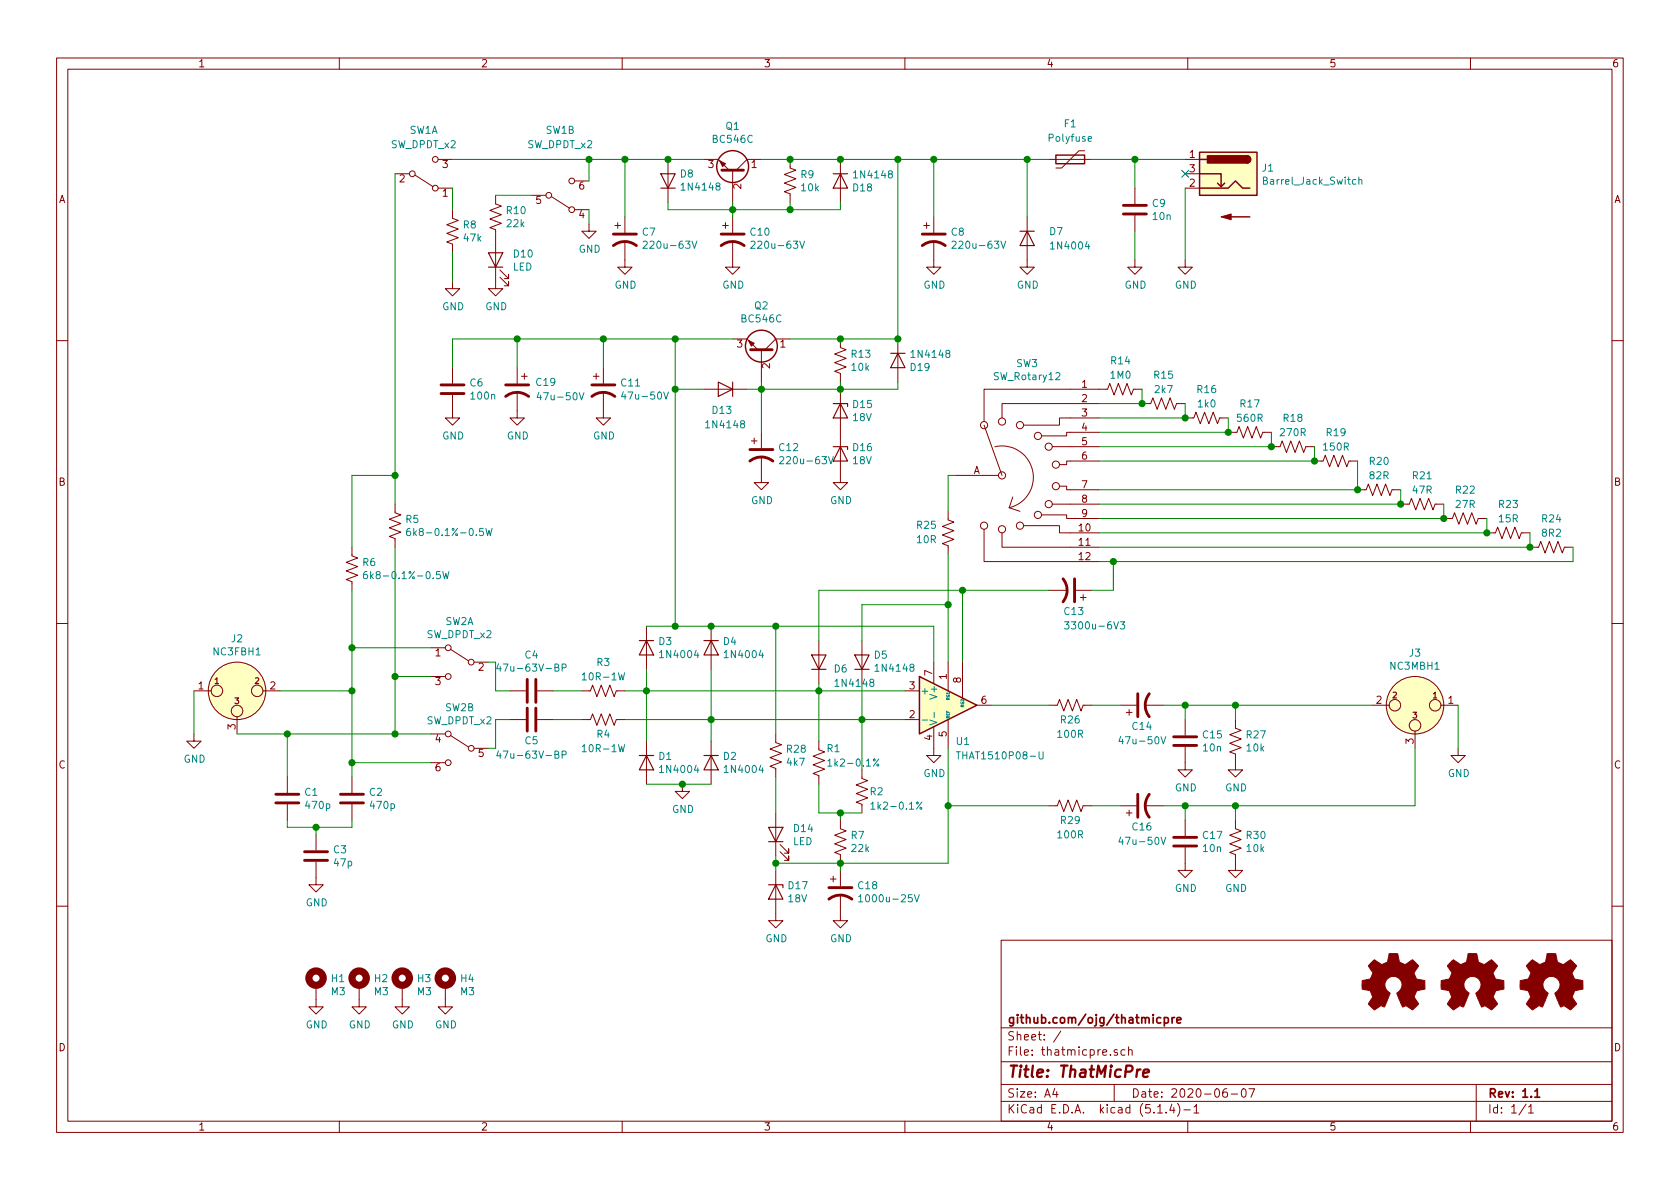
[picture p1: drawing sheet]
<svg xmlns="http://www.w3.org/2000/svg" width="297mm" height="210mm" viewBox="0 0 297 210" stroke-linecap="round" stroke-linejoin="round" font-family="sans-serif">
<g fill="none" stroke="#840000" stroke-width=".18">
<path d="M10 10.3h277v189.9h-277zM12 12.2h273v186.1h-273zM60 10.3v1.9M110 10.3v1.9M160 10.3v1.9M210 10.3v1.9M260 10.3v1.9M69.8 30.7h2.6M73.4 31l3.2 2M77.5 28.2h2.5M77.5 33.3h2.5M80 37.1v1.5l1 .4-2 .7 2 .8-2 .8 2 .7-2 .8 1 .4v1.5"/>
<path d="M87.6 34.5v1.6l1 .3-2 .8 2 .8-2 .7 2 .8-2 .8 1 .3v10.4h1.3l-1.3 1.3-1.2-1.3h1.2M94 34.5h2.5M97.5 34.8l3.2 2M101.6 37.1h2.5M101.6 32h2.5M104.1 39.6v1.3h1.3l-1.3 1.3-1.2-1.3h1.2M108.7 39.9h1M109.2 39.4v1M110.5 38.3v2.8M118.1 28.2v7.6M124.5 28.2h2.5l1.9 1.9M127.8 39.9h1"/>
<path d="M128.3 39.4v1M129.5 30.1v5.7M129.5 38.3v2.8M134.6 28.2h-2.5l-1.9 1.9M139.7 28.2v1.5l1 .4-2 .8 2 .7-2 .8 2 .7-2 .8 1 .4v1.5M148.6 28.2v7.6M163.3 39.9h1M163.8 39.4v1M165.1 38.3v2.8M181.6 38.3v8.9h1.3l-1.3 1.3-1.3-1.3h1.3M185.4 28.2h7.6M191.8 26.7h-1l-3.1 3h-1"/>
<path d="M200.7 33.3v2.8M200.7 38.1v2.8M209.5 28.2h2.6M209.5 33.3h2.6M209.5 30.7h2.6M80 49.8v1.2h1.3l-1.3 1.3-1.3-1.3h1.3M88.4 49l1.5 1.5v-.7v.7h-.7M88.4 47.7l1.5 1.6v-.8v.8h-.7M110.5 42.7v4.5h1.3l-1.3 1.3-1.3-1.3h1.3M129.5 42.7v4.5h1.3l-1.3 1.3-1.2-1.3h1.2M129.5 59.9h2.6l1.9 1.9M139.7 59.9h-2.5l-1.9 1.9"/>
<path d="M148.6 59.9v1.6l1 .3-2 .8 2 .8-2 .7 2 .8-2 .8 1 .3v1.6M158.7 59.9v7.7M165.1 42.7v4.5h1.3l-1.3 1.3-1.3-1.3h1.3M200.7 46v1.2h1.2l-1.2 1.3-1.3-1.3h1.3M209.5 46v1.2h1.3l-1.3 1.3-1.2-1.3h1.2M10 60.2h2M80 69.8v4.1h1.3l-1.3 1.3-1.3-1.3h1.3M80 65v2.8M91.4 69.3v4.6h1.3l-1.3 1.3-1.2-1.3h1.2M91.4 65v2.8M92.2 66.5h1M92.7 66v1.1"/>
<path d="M104.9 66.5h1M105.4 66v1.1M106.7 69.3v4.6h1.2l-1.2 1.3-1.3-1.3h1.3M106.7 65v2.8M124.5 68.8h7.6M132.8 78h1.1M133.3 77.5v1M134.6 61.8v5.8M134.6 76.4v2.8M148.6 68.8v16.5h1.3l-1.3 1.3-1.3-1.3h1.3M174 75.2l3.2 8.9M175.9 79a5.5 5.5 0 0 1 6.6 4.1 5.5 5.5 0 0 1-4.1 6.7"/>
<path d="M186.1 79h8.2M194.3 71.4h-17.1v2.5M194.3 73.9h-7v1.3h-6.3M194.3 76.4h-5.7v.7h-4.5M201.9 71.4h1.6l.3-1 .8 2 .8-2 .7 2 .8-2 .7 2 .4-1h1.5M201.9 68.8h-1.5l-.4 1-.7-2-.8 2-.8-2-.7 2-.8-2-.4 1h-21.8v5.7M209.5 73.9h1.6l.4-1 .7 2 .8-2 .7 2 .8-2 .8 2 .3-1h1.6M217.2 76.4h1.5l.4-1 .7 2.1 .8-2.1 .8 2.1 .7-2.1 .8 2.1 .4-1.1h1.5M224.8 79h1.5l.4-1 .8 2 .7-2 .8 2 .7-2 .8 2 .4-1h1.5M285 60.2h2M62.2 96.8v1.5l1 .4-2 .7 2 .8-2 .8 2 .7-2 .8 1 .4v1.5M69.8 89.1v1.6l1.1 .4-2.1 .7 2.1 .8-2.1 .7 2.1 .8-2.1 .8 1 .3v1.6"/>
<path d="M134.6 80.8v4.5h1.3l-1.3 1.3-1.3-1.3h1.3M167.6 90.4v1.5l1.1 .4-2.1 .8 2.1 .7-2.1 .8 2.1 .8-2.1 .7 1 .4v1.5M168.9 84.1h7.6M174 93.6v5.7h20.3M177.2 94.2v2.6h17.1M178.4 89.8l1.9 .6M179.1 87.9l-.7 1.9M181 93h6.3v1.2h7M184.1 91.1h4.5v.6h5.7M186.1 89.1h8.2M187.3 86h1.3v.6h5.7M194.3 81.5h-5.7v.7h-1.3"/>
<path d="M232.4 81.5h1.5l.4-1 .8 2 .7-2 .8 2 .8-2 .7 2 .4-1h1.5M240 86.6h1.6l.3-1 .8 2 .8-2 .7 2 .8-2 .7 2 .4-1h1.5M247.6 89.1h1.6l.4-1 .7 2.1 .8-2.1 .7 2.1 .8-2.1 .8 2.1 .3-1.1h1.6M255.3 91.7h1.5l.4-1 .7 2 .8-2 .8 2 .7-2 .8 2 .4-1h1.5M262.9 94.2h1.5l.4-1 .8 2 .7-2 .8 2 .7-2 .8 2 .4-1h1.5M270.5 96.8h1.5l.4-1 .8 2 .7-2 .8 2 .8-2 .7 2 .4-1h1.5M10 110.3h2M76.2 114.5h2.5M76.2 119.6h2.5M79.6 114.8l3.2 2M83.8 117.1h2.6M114.3 110.7v7.7"/>
<path d="M125.7 110.7v7.7M144.8 113.3v7.6M152.4 113.3v7.6M165.1 117.1v3.8M167.6 117.1v5.1M170.2 117.1v6.3M185.4 104.4h3.3M190.2 104.4h2.8M191 105.7h1M191.5 105.2v1M285 110.3h2M34.3 129.8v1.3h1.3l-1.3 1.2-1.3-1.2h1.3"/>
<path d="M34.3 122.2h3M41.9 126.7v3.1M46.5 122.2h3M50.8 137.4v2.8M62.2 137.4v2.8M76.2 129.8h2.5M76.2 134.9h2.5M79.6 130l3.2 2.1M83.8 132.3h2.6M90.2 122.2h2.8M90.2 127.2h2.8M95 122.2h2.8"/>
<path d="M95 127.2h2.8M102.9 122.2h1.5l.4-1 .7 2 .8-2 .8 2 .7-2 .8 2 .4-1h1.5M102.9 127.2h1.5l.4-1 .7 2.1 .8-2.1 .8 2.1 .7-2.1 .8 2.1 .4-1.1h1.5M114.3 131.1v7.6M120.6 138.7v1.2h1.3l-1.3 1.3-1.2-1.3h1.2M125.7 131.1v7.6M137.2 129.8v1.5l1 .4-2.1 .8 2.1 .7-2.1 .8 2.1 .7-2.1 .8 1.1 .4v1.5M144.8 131.1v1.5l1 .4-2 .7 2 .8-2 .7 2 .8-2 .8 1 .4v1.5M152.4 136.1v1.6l1 .3-2 .8 2 .8-2 .7 2 .8-2 .8 1 .3v1.6M160 122.2h2.6M160 127.2h2.6M165.1 128.5v5.1h1.3l-1.3 1.3-1.3-1.3h1.3"/>
<path d="M167.6 127.2v5.1M172.7 124.7h2.6M185.4 124.7h1.5l.4-1 .8 2 .7-2 .8 2 .8-2 .7 2 .4-1h1.5M198.1 124.7h2.8M199.1 126h1.1M199.6 125.5v1M202.4 124.7h3.3M209.5 132.1v4h1.3l-1.3 1.3-1.2-1.3h1.2M209.5 127.2v2.8M218.4 127.2v1.6l1.1 .4-2.1 .7 2.1 .8-2.1 .7 2.1 .8-2.1 .8 1 .3v2.8h1.3l-1.3 1.3-1.2-1.3h1.2M242.6 124.7h3M250.2 129.3v3"/>
<path d="M254.8 124.7h3M257.8 132.3v1.3h1.3l-1.3 1.3-1.3-1.3h1.3M50.8 142.2v2.8M55.9 152.4v4.1h1.2l-1.2 1.2-1.3-1.2h1.3M55.9 147.6v2.8M62.2 142.2v2.8M137.2 153.9v8.9h1.2l-1.2 1.3-1.3-1.3h1.3M137.2 143.8v7.6M137.9 150.6l1.5 1.5v-.7v.7h-.7M137.9 149.3l1.5 1.6v-.8v.8h-.7M146.8 155.4h1M147.3 154.9v1.1"/>
<path d="M148.6 158.2v4.6h1.3l-1.3 1.3-1.3-1.3h1.3M148.6 145v1.6l1 .3-2 .8 2 .8-2 .7 2 .8-2 .7 1 .4v1.5M148.6 153.9v2.8M185.4 142.5h1.5l.4-1 .8 2 .7-2 .8 2 .8-2 .7 2 .4-1h1.5M198.1 142.5h2.8M199.1 143.8h1.1M199.6 143.3v1M202.4 142.5h3.3M209.5 149.9v4h1.3l-1.3 1.3-1.2-1.3h1.2M209.5 145v2.8M218.4 145v1.6l1.1 .3-2.1 .8 2.1 .8-2.1 .7 2.1 .8-2.1 .7 1 .4v2.8h1.3l-1.3 1.3-1.2-1.3h1.2M10 160.2h2"/>
<path d="M55.9 174.2v3.8h1.2l-1.2 1.3-1.3-1.3h1.3M63.5 174.2v3.8h1.3l-1.3 1.3-1.3-1.3h1.3M71.1 174.2v3.8h1.3l-1.3 1.3-1.3-1.3h1.3M78.7 174.2v3.8h1.3l-1.3 1.3-1.2-1.3h1.2M177 166.3h108v32h-108zM285 160.2h2M60 198.3v1.9M110 198.3v1.9M160 198.3v1.9M177 194.8h108M177 191.8h108M177 187.8h108"/>
<path d="M177 181.8h108M186.5 192.5l-.4 1h1M186.8 193v1M187.6 182.3l-1.3 2M197 191.8v3M197.6 185.7l-.4-.1-.2 .2 .1 .2 .5 .2v.3h-.6M198.9 185.7l-.4-.1-.3 .3 .1 .6h.6M199.5 185.7l.3-.1 .3 .1 .1 .9M199.5 185.1v1.5M204.7 196.8h.8M206.2 196.7v.1M207.2 195.2l-.4 1.1h.9"/>
<path d="M207.5 195.8v1M208.2 195.1a1.71 1.71 0 0 1 0 2.3M209.3 196.3h1.2M210 198.3v1.9M211.1 195.8l.4-.5v1.5M211.1 196.8h.9M216.9 192.5a.62 .62 0 0 0-.7 .7l.1 .7 .2 .1 .5-.1v-.5l-.1-.2-.4-.1-.3 .3M217.7 193.5h1.1M219.6 192.7l.4-.2a.94 .94 0 0 1 0 1.5 .82 .82 0 0 1-.4-1.3zM220.8 192.5h1l-.6 1.5M260 198.3v1.9M261 191.8v6.5"/>
<path d="M269.8 195.2l-1.2 2M270.3 195.8l.4-.5v1.5M270.3 196.8h.8"/>
<circle cx="72.9" cy="30.7" r=".51"/>
<circle cx="77" cy="33.3" r=".51"/>
<circle cx="77" cy="28.2" r=".51"/>
<circle cx="97" cy="34.5" r=".51"/>
<circle cx="101.1" cy="32" r=".51"/>
<circle cx="101.1" cy="37.1" r=".51"/>
<circle cx="174" cy="75.2" r=".63"/>
<circle cx="177.2" cy="74.5" r=".63"/>
<circle cx="180.3" cy="75.2" r=".63"/>
<circle cx="183.5" cy="77.1" r=".63"/>
<circle cx="185.4" cy="79" r=".63"/>
<circle cx="174" cy="93" r=".63"/>
<circle cx="177.2" cy="84.1" r=".63"/>
<circle cx="177.2" cy="93.6" r=".63"/>
<circle cx="180.3" cy="93" r=".63"/>
<circle cx="183.5" cy="91.1" r=".63"/>
<circle cx="185.4" cy="89.1" r=".63"/>
<circle cx="186.7" cy="82.2" r=".63"/>
<circle cx="186.7" cy="86" r=".63"/>
<circle cx="79.2" cy="114.5" r=".51"/>
<circle cx="79.2" cy="119.6" r=".51"/>
<circle cx="83.3" cy="117.1" r=".51"/>
<circle cx="38.4" cy="122.2" r="1.02"/>
<circle cx="41.9" cy="122.2" r="5.1"/>
<circle cx="41.9" cy="125.7" r="1.02"/>
<circle cx="45.5" cy="122.2" r="1.02"/>
<circle cx="79.2" cy="134.9" r=".51"/>
<circle cx="79.2" cy="129.8" r=".51"/>
<circle cx="83.3" cy="132.3" r=".51"/>
<circle cx="246.6" cy="124.7" r="1.02"/>
<circle cx="250.2" cy="124.7" r="5.1"/>
<circle cx="250.2" cy="128.3" r="1.02"/>
<circle cx="253.7" cy="124.7" r="1.02"/>
</g>
<path d="M205.9 179.9v1.5M207.2 179.9v1M207.7 179.9l-.3 .1-.2 .2M205.2 180l-.4-.1-.3 .3 .1 .6 .2 .1 .4-.1M205.9 180l.4-.1 .3 .3-.1 .6-.2 .1-.4-.1M208.1 180.4l.7-.1-.1-.3-.4-.1-.2 .2 .1 .7h.5M271.4 193l.4-.5v1.5M271.4 194h.8" fill="none" stroke="#840000" stroke-width=".3"/>
<path d="M201.7 189.1a.54 .54 0 0 0-.7 .4M202.1 189.8l1-.2v-.4l-.6-.1-.3 .3v.9l.1 .1 .6-.1" fill="none" stroke="#840000" stroke-width=".41"/>
<g fill="none" stroke="#840000" stroke-width=".2">
<path d="M116.8 30.7h2.6l-1.3 2.6zM116.8 33.3h2.6M147.3 30.7h2.6M148.6 30.7l1.3 2.6h-2.6zM86.4 44.7h2.5l-1.3 2.5zM86.4 47.2h2.5M180.3 40.9h2.6M181.6 40.9l1.3 2.5h-2.6zM127 67.6l2.5 1.2-2.5 1.3zM129.5 67.6v2.5M147.3 71.4h2.6v.5M147.3 79h2.6v.5"/>
<path d="M148.6 71.4l1.3 2.5h-2.6zM148.6 79l1.3 2.5h-2.6zM157.5 62.5h2.5M158.7 62.5l1.3 2.5h-2.5zM113 113.3h2.6M114.3 113.3l1.3 2.5h-2.6zM124.5 113.3h2.5M125.7 113.3l1.3 2.5h-2.5zM143.5 115.8h2.5l-1.2 2.6zM143.5 118.4h2.5M151.1 115.8h2.6l-1.3 2.6zM151.1 118.4h2.6"/>
<path d="M113 133.6h2.6M114.3 133.6l1.3 2.5h-2.6zM124.5 133.6h2.5M125.7 133.6l1.3 2.5h-2.5zM135.9 156.5h2.5v.5M135.9 146.3h2.5l-1.2 2.5zM135.9 148.8h2.5M137.2 156.5l1.2 2.5h-2.5z"/>
</g>
<g fill="none" stroke="#840000" stroke-width=".51">
<path d="M127.6 30.1h3.8M198.6 37.8h4.1M198.6 36.3h4.1M108.5 43.4a3.3 3.3 0 0 1 4 0M108.5 41.4h4M127.5 43.4a3.3 3.3 0 0 1 4.1 0M127.5 41.4h4.1M163.1 43.4a3.3 3.3 0 0 1 4 0M163.1 41.4h4M78 69.6h4M78 68.1h4M89.4 70.1a3.3 3.3 0 0 1 4.1 0"/>
<path d="M89.4 68.1h4.1M104.6 70.1a3.3 3.3 0 0 1 4.1 0M104.6 68.1h4.1M132.6 79.5h4.1M132.7 61.8h3.8M132.6 81.5a3.3 3.3 0 0 1 4.1 0M188 102.4a3.3 3.3 0 0 1 0 4M190 102.4v4M93.2 120.1v4.1M93.2 125.2v4.1M94.7 120.1v4.1M94.7 125.2v4.1"/>
<path d="M201.2 122.7v4M203.2 122.7a3.3 3.3 0 0 0 0 4M207.5 131.8h4.1M207.5 130.3h4.1M48.8 142h4M48.8 140.5h4M53.8 152.1h4.1M53.8 150.6h4.1M60.2 142h4.1M60.2 140.5h4.1M146.6 159a3.3 3.3 0 0 1 4 0M146.6 157h4"/>
<path d="M201.2 140.5v4M203.2 140.5a3.3 3.3 0 0 0 0 4M207.5 149.6h4.1M207.5 148.1h4.1"/>
</g>
<g fill="none" stroke="#008484" stroke-width=".18">
<path d="M192.4 24.6l.6-.1-.1-.3-.3-.1-.2 .2 .1 .6h.4M240.3 31.9l.1-.2 .3 .1 .1 .8M240.3 31.3v1.3M113.7 42.8l.5-.2 .3 .4-.8 .9h.8M122.4 42.6l.4 1.3 .4-1.3M132.8 42.8l.4-.2 .3 .4-.8 .9h.8M141.4 42.6l.4 1.3 .5-1.3M168.3 42.8l.5-.2 .3 .4-.8 .9h.8M177 42.6l.4 1.3 .4-1.3M95.3 69.4l-.3 .9h.8M102.4 69.4l.4 1.3 .5-1.3M110.2 69.3l-.3 .8h.8"/>
<path d="M117.3 69.3l.5 1.3 .4-1.3M72.5 93.4l-.4 .2-.2 .4v.6l.2 .1h.4l.1-.2-.1-.5-.4-.1-.2 .3M85.9 93.4l.3 1.3 .3-.9 .2 .9 .3-1.3M137.8 80.9l.5-.2 .3 .4-.8 .9h.8M146.5 80.7l.4 1.3 .4-1.3M64.9 101.1l-.5 .1-.1 .4v.6l.2 .1h.4l.1-.2-.1-.5-.4-.1-.2 .3M78.3 101.1l.3 1.2 .2-.9 .3 .9 .3-1.2M88.1 117.4l-.3 .9h.8M88.4 117.9v.8M99.4 118.1l.7-.1v-.5l-.2-.1h-.5v1.3M102.9 119.3l.4-.3v1.2M188.2 110h.8l-.4 .4 .3 .2 .1 .4-.3 .2-.5-.1"/>
<path d="M198.1 110h.8l-.5 .4 .4 .2 .1 .4-.3 .2-.5-.1M88.1 132.8l-.3 .8h.8M88.4 133.2v.9M99.4 133.5l.7-.1v-.5l-.2-.1h-.5v1.3M102.9 132l.4-.3v1.2M102.9 120.2h.8M102.9 132.9h.8M146.4 134.6l.3-.4v1.3M146.4 135.5h.7M155.4 134.2l-1 1.3M163 127.3h1M164.4 127.3l1.3 .5-1.3 .4"/>
<path d="M165.2 126v.9M169.1 132.9h.7M183.7 132.9v1.1l.2 .2h.4l.1-.2v-1.1M198.1 130.2l-.3 .9h.8M205.3 130.3l.4 1.2 .4-1.2M151.8 158.6l.4-.4v1.3M151.8 159.5h.8M154 142.2l.3-.4v1.3M154 143.1h.7M161.7 158.2l.4 1.3 .4-1.3M163 141.8l-1 1.3M198.1 148l-.3 .9h.8"/>
<path d="M205.3 148.1l.4 1.2 .4-1.2"/>
<circle cx="155.2" cy="135.3" r=".18"/>
<circle cx="162.8" cy="142.9" r=".18"/>
</g>
<g fill="none" stroke="#840000" stroke-width="1.3">
<circle cx="55.9" cy="173" r="1.27"/>
<circle cx="63.5" cy="173" r="1.27"/>
<circle cx="71.1" cy="173" r="1.27"/>
<circle cx="78.7" cy="173" r="1.27"/>
</g>
<g fill="#840000" stroke="#840000" stroke-width=".18">
<path d="M270.4 170.2l.6-.5 .8 .6a.62 .62 0 0 0 1 0l.2-.1a1.62 1.62 0 0 0 .5-1.3l.1-.3 1.5 .1 .1 .7a.74 .74 0 0 0 .7 1l.5 .2 1.3-.9 1 1.1-.4 .6a.75 .75 0 0 0-.1 1.2l.2 .5 1.5 .3v1.5l-1.4 .3-.1 .1a1.23 1.23 0 0 0-.3 1.2l.7 1-.1 .2-1 .9-.8-.6a.54 .54 0 0 0-.9 .1l-1.1-2.4a2.33 2.33 0 0 0 .9-1.9 1.54 1.54 0 0 0-2.5-.7 1.54 1.54 0 0 0 .4 2.5l-1 2.5a.69 .69 0 0 0-1.1 .1l-.7 .4-1-1.1 .8-1.2-.3-.5a.71 .71 0 0 0-.9-.7l-.7-.2v-1.5l.4-.1a1.11 1.11 0 0 0 1.3-.7 .72 .72 0 0 0-.2-1.2l-.4-.6z"/>
<path d="M256.4 170.2l.6-.5 .9 .6a.62 .62 0 0 0 1 0l.2-.1a1.62 1.62 0 0 0 .4-1.3l.1-.3 1.5 .1 .2 .7a.74 .74 0 0 0 .6 1l.5 .2 1.3-.9 1.1 1.1-.4 .6a.75 .75 0 0 0-.2 1.2l.2 .5 1.5 .3v1.5l-1.4 .3-.1 .1a1.23 1.23 0 0 0-.3 1.2l.7 1-.1 .2-1 .9-.8-.6a.54 .54 0 0 0-.9 .1l-1-2.4a2.33 2.33 0 0 0 .8-1.9 1.54 1.54 0 0 0-2.5-.7 1.54 1.54 0 0 0 .5 2.5l-1.1 2.5a.69 .69 0 0 0-1.1 .1l-.6 .4-1.1-1.1 .8-1.2-.2-.5a.71 .71 0 0 0-1-.7l-.7-.2v-1.5l.5-.1a1.11 1.11 0 0 0 1.2-.7 .72 .72 0 0 0-.2-1.2l-.4-.6z"/>
<path d="M242.4 170.2l.6-.5 .9 .6a.62 .62 0 0 0 1 0l.2-.1a1.62 1.62 0 0 0 .5-1.3l.1-.3 1.4 .1 .2 .7a.74 .74 0 0 0 .7 1l.5 .2 1.3-.9 1 1.1-.4 .6a.75 .75 0 0 0-.2 1.2l.2 .5 1.5 .3v1.5l-1.4 .3-.1 .1a1.23 1.23 0 0 0-.2 1.2l.6 1-.1 .2-1 .9-.8-.6a.54 .54 0 0 0-.8 .1l-1.1-2.4a2.33 2.33 0 0 0 .9-1.9 1.54 1.54 0 0 0-2.5-.7 1.54 1.54 0 0 0 .4 2.5l-1.1 2.5a.69 .69 0 0 0-1.1 .1l-.6 .4-1.1-1.1 .8-1.2-.2-.5a.71 .71 0 0 0-.9-.7l-.8-.2v-1.5l.5-.1a1.11 1.11 0 0 0 1.2-.7 .72 .72 0 0 0-.2-1.2l-.4-.6z"/>
<path d="M215.9 38.3l1.8-.5v1.1z"/>
<path d="M132.3 60.2l1 .5-.5 .5z"/>
<path d="M127.3 28.4l1 .6-.5 .5z"/>
</g>
<g fill="none" stroke="#840000" stroke-width=".25">
<path d="M186.7 27.4h5.1v1.6h-5.1zM212.1 26.9h10.1v7.6h-10.1zM212.1 30.7h3.8v2.3l.6-.6M212.1 33.3h5.1l1.2-1.3 1.3 1.3h1.3M212.1 28.2h1.3M215.3 32.4l.6 .6M216.9 38.3h4.1M220.5 27.6a.63 .63 0 0 1 .6 .6 .63 .63 0 0 1-.6 .6M162.6 119.6l10.1 5.1-10.1 5.1z"/>
<circle cx="129.5" cy="29.5" r="2.82"/>
<circle cx="134.6" cy="61.2" r="2.82"/>
</g>
<g fill="#ffffc2" stroke="#ffffc2" stroke-width=".18">
<path d="M212.1 26.9h10.1v7.6h-10.1z"/>
<path d="M162.6 119.6l10.1 5.1-10.1 5.1z"/>
<circle cx="41.9" cy="122.2" r="5.1"/>
<circle cx="250.2" cy="124.7" r="5.1"/>
</g>
<g fill="#840000" stroke="#840000" stroke-width=".25">
<path d="M220.5 27.6a.63 .63 0 0 1 .6 .6 .63 .63 0 0 1-.6 .6z"/>
<path d="M213.5 27.6h7v1.2h-7z"/>
</g>
<g fill="none" stroke="#008400" stroke-width=".18">
<path d="M69.8 30.7v58.4M80 28.2h44.5M80 33.3v3.8M87.6 34.5h6.4M104.1 28.2v3.8M104.1 37.1v2.5M110.5 28.2v10.1M118.1 35.8v1.3h30.5v-1.3M129.5 35.8v2.5M134.6 28.2h50.8M139.7 35.8v1.3M158.7 28.2v31.7h-19"/>
<path d="M165.1 28.2v10.1M181.6 28.2v10.1M193 28.2h16.5M200.7 28.2v5.1M209.5 33.3v12.7M80 44.7v5.1M91.4 59.9v5.1M106.7 59.9v5.1M119.4 59.9v50.8M129.5 59.9h-49.5v5.1M200.7 40.9v5.1M119.4 68.8h5.1"/>
<path d="M134.6 67.6v8.8M148.6 67.6v1.2M158.7 67.6v1.2h-26.6M201.9 68.8v2.6h-7.6M209.5 71.4v2.5h-15.2M217.2 73.9v2.5h-22.9M224.8 76.4v2.6h-30.5M232.4 79v2.5h-38.1M69.8 84.1h-7.6v12.7M69.8 96.8v33M167.6 98v19.1M168.9 84.1h-1.3v6.3"/>
<path d="M196.8 99.3v5.1h-3.8M240 81.5v5.1h-45.7M247.6 86.6v2.5h-53.3M255.3 89.1v2.6h-61M262.9 91.7v2.5h-68.6M270.5 94.2v2.6h-76.2M278.1 96.8v2.5h-83.8M62.2 114.5h14M62.2 104.4v33M69.8 119.6h6.4M86.4 117.1h1.2v5.1h2.6M114.3 110.7h50.8v6.4"/>
<path d="M114.3 118.4v12.7M125.7 118.4v12.7M137.2 110.7v19.1M167.6 106.9h-15.2v6.4M170.2 104.4v12.7M185.4 104.4h-40.6v8.9M34.3 122.2v7.6M41.9 129.8h34.3M49.5 122.2h12.7M50.8 129.8v7.6M62.2 134.9h14M90.2 127.2h-2.6v5.1h-1.2"/>
<path d="M97.8 127.2h5.1M97.8 122.2h5.1M110.5 127.2h49.5M110.5 122.2h49.5M114.3 138.7h11.4M137.2 137.4v6.4M144.8 138.7v5.1h7.6M144.8 120.9v10.2M152.4 120.9v15.2M167.6 132.3v20.3h-30.4M175.3 124.7h10.1M193 124.7h5.1"/>
<path d="M205.7 124.7h36.9M209.5 124.7v2.5M218.4 124.7v2.5M250.2 132.3v10.2h-44.5M257.8 124.7v7.6M50.8 145v1.3h11.4v-1.3M55.9 146.3v1.3M137.2 151.4v2.5M148.6 143.8v1.2M148.6 152.6v1.3M167.6 142.5h17.8M193 142.5h5.1"/>
<path d="M209.5 142.5v2.5M218.4 142.5v2.5"/>
</g>
<g fill="#008400" stroke="#008400" stroke-width=".25">
<circle cx="139.7" cy="37.1" r=".51"/>
<circle cx="170.2" cy="104.4" r=".51"/>
<circle cx="119.4" cy="110.7" r=".51"/>
<circle cx="120.7" cy="138.7" r=".51"/>
<circle cx="209.6" cy="73.9" r=".51"/>
<circle cx="119.4" cy="59.9" r=".51"/>
<circle cx="255.3" cy="91.7" r=".51"/>
<circle cx="129.5" cy="37.1" r=".51"/>
<circle cx="55.9" cy="146.3" r=".51"/>
<circle cx="209.6" cy="142.5" r=".51"/>
<circle cx="125.7" cy="110.7" r=".51"/>
<circle cx="247.7" cy="89.1" r=".51"/>
<circle cx="119.4" cy="68.8" r=".51"/>
<circle cx="137.2" cy="152.6" r=".51"/>
<circle cx="148.6" cy="143.8" r=".51"/>
<circle cx="125.7" cy="127.2" r=".51"/>
<circle cx="232.4" cy="81.5" r=".51"/>
<circle cx="167.6" cy="142.5" r=".51"/>
<circle cx="114.3" cy="122.2" r=".51"/>
<circle cx="106.7" cy="59.9" r=".51"/>
<circle cx="224.8" cy="79" r=".51"/>
<circle cx="181.6" cy="28.2" r=".51"/>
<circle cx="148.6" cy="68.8" r=".51"/>
<circle cx="217.2" cy="76.4" r=".51"/>
<circle cx="200.7" cy="28.2" r=".51"/>
<circle cx="69.9" cy="84.1" r=".51"/>
<circle cx="69.9" cy="129.8" r=".51"/>
<circle cx="62.2" cy="122.2" r=".51"/>
<circle cx="218.4" cy="124.7" r=".51"/>
<circle cx="209.6" cy="124.7" r=".51"/>
<circle cx="69.9" cy="119.6" r=".51"/>
<circle cx="110.5" cy="28.2" r=".51"/>
<circle cx="148.6" cy="152.6" r=".51"/>
<circle cx="167.6" cy="106.9" r=".51"/>
<circle cx="104.1" cy="28.2" r=".51"/>
<circle cx="148.6" cy="59.9" r=".51"/>
<circle cx="158.8" cy="59.9" r=".51"/>
<circle cx="62.2" cy="114.5" r=".51"/>
<circle cx="134.6" cy="68.8" r=".51"/>
<circle cx="118.1" cy="28.2" r=".51"/>
<circle cx="148.6" cy="28.2" r=".51"/>
<circle cx="262.9" cy="94.2" r=".51"/>
<circle cx="165.1" cy="28.2" r=".51"/>
<circle cx="218.4" cy="142.5" r=".51"/>
<circle cx="270.5" cy="96.8" r=".51"/>
<circle cx="91.4" cy="59.9" r=".51"/>
<circle cx="196.9" cy="99.3" r=".51"/>
<circle cx="152.4" cy="127.2" r=".51"/>
<circle cx="240" cy="86.6" r=".51"/>
<circle cx="50.8" cy="129.8" r=".51"/>
<circle cx="201.9" cy="71.4" r=".51"/>
<circle cx="158.8" cy="28.2" r=".51"/>
<circle cx="144.8" cy="122.2" r=".51"/>
<circle cx="62.2" cy="134.9" r=".51"/>
<circle cx="139.7" cy="28.2" r=".51"/>
<circle cx="137.2" cy="110.7" r=".51"/>
</g>
<path d="M208.9 30.1l1.3 1.2M210.2 30.1l-1.3 1.2" fill="none" stroke="#000084" stroke-width=".18"/>
<text font-size="2.8" fill="#840000" x="178" y="190.5">Title: ThatMicPre</text>
<g font-size="2.1" fill="#840000">
<text x="178" y="184">Sheet: /</text>
<text x="178" y="181">github.com/ojg/thatmicpre</text>
<text x="178" y="186.7">File: thatmicpre.sch</text>
<text x="178" y="196.9">KiCad E.D.A. kicad (5.1.4)-1</text>
<text x="178" y="194.1">Size: A4</text>
<text x="200" y="194.1">Date: 2020-06-07</text>
<text x="263" y="194.1">Rev: 1.1</text>
<text x="263" y="196.9">Id: 1/1</text>
</g>
<g font-size="1.8" fill="#840000">
<text x="35" y="11.9">1</text>
<text x="85" y="11.9">2</text>
<text x="135" y="11.9">3</text>
<text x="185" y="11.9">4</text>
<text x="235" y="11.9">5</text>
<text x="285" y="11.9">6</text>
<text x="78.3" y="29.7">3</text>
<text x="125.2" y="29.7">3</text>
<text x="132.9" y="29.7">1</text>
<text x="210.3" y="27.9">1</text>
<text x="10.4" y="35.9">A</text>
<text x="70.6" y="32.3">2</text>
<text x="78.3" y="34.8">1</text>
<text x="102.4" y="33.5">6</text>
<text x="131.1" y="33.4" transform="rotate(-90 131.1 33.4)">2</text>
<text x="210.3" y="33">2</text>
<text x="210.3" y="30.5">3</text>
<text x="285.4" y="35.9">A</text>
<text x="94.8" y="36.1">5</text>
<text x="102.4" y="38.6">4</text>
<text x="130.3" y="61.5">3</text>
<text x="136.1" y="65.2" transform="rotate(-90 136.1 65.2)">2</text>
<text x="137.9" y="61.5">1</text>
<text x="191.3" y="68.6">1</text>
<text x="191.3" y="71.1">2</text>
<text x="191.3" y="73.7">3</text>
<text x="191.3" y="76.2">4</text>
<text x="172.1" y="83.8">A</text>
<text x="191.3" y="78.7">5</text>
<text x="191.3" y="81.3">6</text>
<text x="10.4" y="85.9">B</text>
<text x="191.3" y="86.4">7</text>
<text x="191.3" y="88.9">8</text>
<text x="285.4" y="85.9">B</text>
<text x="190.8" y="94">10</text>
<text x="191.3" y="91.4">9</text>
<text x="190.8" y="96.5">11</text>
<text x="190.8" y="99.1">12</text>
<text x="77" y="116.1">1</text>
<text x="84.6" y="118.6">2</text>
<text x="164.8" y="119.5" transform="rotate(-90 164.8 119.5)">7</text>
<text x="35.1" y="121.9">1</text>
<text x="47.8" y="121.9">2</text>
<text x="77" y="121.2">3</text>
<text x="160.8" y="121.9">3</text>
<text x="167.4" y="120.1" transform="rotate(-90 167.4 120.1)">1</text>
<text x="169.9" y="120.7" transform="rotate(-90 169.9 120.7)">8</text>
<text x="173.5" y="124.5">6</text>
<text x="243.4" y="124.5">2</text>
<text x="256.1" y="124.5">1</text>
<text x="41.7" y="129" transform="rotate(-90 41.7 129)">3</text>
<text x="77" y="131.3">4</text>
<text x="160.8" y="127">2</text>
<text x="164.8" y="130.9" transform="rotate(-90 164.8 130.9)">4</text>
<text x="167.4" y="130.3" transform="rotate(-90 167.4 130.3)">5</text>
<text x="249.9" y="131.5" transform="rotate(-90 249.9 131.5)">3</text>
<text x="10.4" y="135.9">C</text>
<text x="77" y="136.4">6</text>
<text x="84.6" y="133.9">5</text>
<text x="285.4" y="135.9">C</text>
<text x="10.4" y="185.9">D</text>
<text x="285.4" y="185.9">D</text>
<text x="35" y="199.9">1</text>
<text x="85" y="199.9">2</text>
<text x="135" y="199.9">3</text>
<text x="185" y="199.9">4</text>
<text x="235" y="199.9">5</text>
<text x="285" y="199.9">6</text>
</g>
<g font-size="1.8" fill="#008484">
<text x="72.4" y="23.7">SW1A</text>
<text x="96.5" y="23.7">SW1B</text>
<text x="128.4" y="23">Q1</text>
<text x="188.2" y="22.5">F1</text>
<text x="69.1" y="26.2">SW_DPDT_x2</text>
<text x="93.3" y="26.2">SW_DPDT_x2</text>
<text x="126.2" y="25.3">BC546C</text>
<text x="185.5" y="25.1">Polyfuse</text>
<text x="120.3" y="31.4">D8</text>
<text x="120.8" y="33.7">1N4148</text>
<text x="141.6" y="31.5">R9</text>
<text x="141.8" y="33.8">10k</text>
<text x="150.9" y="33.9">D18</text>
<text x="151.3" y="31.5">1N4148</text>
<text x="223.2" y="30.3">J1</text>
<text x="223.7" y="32.7">Barrel_Jack_Switch</text>
<text x="81.9" y="40.4">R8</text>
<text x="89.6" y="37.9">R10</text>
<text x="89.7" y="40.2">22k</text>
<text x="113.6" y="41.7">C7</text>
<text x="132.7" y="41.7">C10</text>
<text x="168.2" y="41.7">C8</text>
<text x="185.6" y="41.6">D7</text>
<text x="203.8" y="36.6">C9</text>
<text x="203.9" y="38.9">10n</text>
<text x="82.1" y="42.7">47k</text>
<text x="90.7" y="47.8">LED</text>
<text x="90.9" y="45.5">D10</text>
<text x="102.3" y="44.7">GND</text>
<text x="114.5" y="44">220u-63V</text>
<text x="133.6" y="44">220u-63V</text>
<text x="169.1" y="44">220u-63V</text>
<text x="186.1" y="44.1">1N4004</text>
<text x="108.7" y="51">GND</text>
<text x="127.7" y="51">GND</text>
<text x="163.3" y="51">GND</text>
<text x="179.8" y="51">GND</text>
<text x="198.8" y="51">GND</text>
<text x="207.7" y="51">GND</text>
<text x="78.2" y="54.9">GND</text>
<text x="85.8" y="54.9">GND</text>
<text x="131.2" y="57">BC546C</text>
<text x="133.5" y="54.7">Q2</text>
<text x="150.6" y="63.3">R13</text>
<text x="150.6" y="65.6">10k</text>
<text x="161" y="65.6">D19</text>
<text x="161.4" y="63.3">1N4148</text>
<text x="179.7" y="64.9">SW3</text>
<text x="196.5" y="64.4">R14</text>
<text x="83.1" y="68.3">C6</text>
<text x="83.4" y="70.7">100n</text>
<text x="94.9" y="68.2">C19</text>
<text x="95.7" y="70.8">47u-50V</text>
<text x="109.9" y="68.3">C11</text>
<text x="110.6" y="70.7">47u-50V</text>
<text x="175.9" y="67.2">SW_Rotary12</text>
<text x="196.4" y="67">1M0</text>
<text x="204.1" y="67">R15</text>
<text x="204.3" y="69.5">2k7</text>
<text x="211.7" y="69.5">R16</text>
<text x="78.2" y="77.7">GND</text>
<text x="89.6" y="77.7">GND</text>
<text x="104.9" y="77.7">GND</text>
<text x="125.1" y="75.7">1N4148</text>
<text x="126" y="73.2">D13</text>
<text x="150.9" y="74.5">18V</text>
<text x="150.9" y="72.2">D15</text>
<text x="211.9" y="72.1">1k0</text>
<text x="218.9" y="74.6">560R</text>
<text x="219.4" y="72.1">R17</text>
<text x="226.5" y="77.1">270R</text>
<text x="227" y="74.6">R18</text>
<text x="234.6" y="77.1">R19</text>
<text x="137.8" y="79.8">C12</text>
<text x="138.7" y="82.1">220u-63V</text>
<text x="150.9" y="82.1">18V</text>
<text x="150.9" y="79.8">D16</text>
<text x="234.1" y="79.7">150R</text>
<text x="242.2" y="82.2">R20</text>
<text x="132.8" y="89.1">GND</text>
<text x="146.8" y="89.1">GND</text>
<text x="242.2" y="84.8">82R</text>
<text x="249.8" y="84.8">R21</text>
<text x="249.8" y="87.3">47R</text>
<text x="257.5" y="87.3">R22</text>
<text x="257.5" y="89.8">27R</text>
<text x="265.1" y="89.8">R23</text>
<text x="71.8" y="92.5">R5</text>
<text x="73.3" y="94.8">6k8-0.1%-0.5W</text>
<text x="162.2" y="93.5">R25</text>
<text x="265.1" y="92.4">15R</text>
<text x="272.7" y="92.4">R24</text>
<text x="272.7" y="94.9">8R2</text>
<text x="64.2" y="100.1">R6</text>
<text x="162.2" y="96.1">10R</text>
<text x="65.7" y="102.4">6k8-0.1%-0.5W</text>
<text x="40.9" y="113.6">J2</text>
<text x="75.5" y="112.8">SW_DPDT_x2</text>
<text x="78.7" y="110.5">SW2A</text>
<text x="188.2" y="108.8">C13</text>
<text x="189.2" y="111.3">3300u-6V3</text>
<text x="37.8" y="115.9">NC3FBH1</text>
<text x="89.1" y="118.8">47u-63V-BP</text>
<text x="92.9" y="116.5">C4</text>
<text x="105.6" y="117.8">R3</text>
<text x="116.5" y="114.1">D3</text>
<text x="117" y="116.4">1N4004</text>
<text x="127.9" y="114.1">D4</text>
<text x="128.4" y="116.4">1N4004</text>
<text x="147.5" y="118.9">D6</text>
<text x="154.6" y="116.5">D5</text>
<text x="155.1" y="118.8">1N4148</text>
<text x="245.9" y="118.4">NC3MBH1</text>
<text x="249.2" y="116.1">J3</text>
<text x="78.7" y="125.8">SW2B</text>
<text x="103.5" y="120.3">10R-1W</text>
<text x="148" y="121.5">1N4148</text>
<text x="162.7" y="122.8">+</text>
<text x="165.7" y="123.2" transform="rotate(-90 165.7 123.2)">V+</text>
<text x="75.5" y="128.1">SW_DPDT_x2</text>
<text x="92.9" y="131.6">C5</text>
<text x="105.6" y="130.5">R4</text>
<text x="169.1" y="131.7">U1</text>
<text x="187.1" y="130.5">100R</text>
<text x="187.6" y="127.9">R26</text>
<text x="198.6" y="131.6">47u-50V</text>
<text x="200.3" y="129.1">C14</text>
<text x="212.8" y="130.6">C15</text>
<text x="220.4" y="130.6">R27</text>
<text x="32.5" y="134.9">GND</text>
<text x="89.1" y="134.2">47u-63V-BP</text>
<text x="103.5" y="133">10R-1W</text>
<text x="116.5" y="134.4">D1</text>
<text x="117" y="136.7">1N4004</text>
<text x="127.9" y="134.4">D2</text>
<text x="128.4" y="136.7">1N4004</text>
<text x="139.2" y="133.1">R28</text>
<text x="139.2" y="135.4">4k7</text>
<text x="146.3" y="133">R1</text>
<text x="147.1" y="135.6">1k2-0.1%</text>
<text x="163.3" y="137.4">GND</text>
<text x="170" y="134.3">THAT1510P08-U</text>
<text x="212.8" y="132.9">10n</text>
<text x="220.5" y="132.9">10k</text>
<text x="256" y="137.4">GND</text>
<text x="53.9" y="140.7">C1</text>
<text x="54.2" y="143">470p</text>
<text x="65.4" y="140.7">C2</text>
<text x="65.6" y="143">470p</text>
<text x="118.8" y="143.8">GND</text>
<text x="153.9" y="140.6">R2</text>
<text x="154.7" y="143.2">1k2-0.1%</text>
<text x="207.7" y="139.9">GND</text>
<text x="216.6" y="139.9">GND</text>
<text x="140.2" y="149.4">LED</text>
<text x="140.4" y="147.1">D14</text>
<text x="150.5" y="148.4">R7</text>
<text x="187.1" y="148.3">100R</text>
<text x="187.6" y="145.7">R29</text>
<text x="198.6" y="149.4">47u-50V</text>
<text x="200.3" y="146.9">C16</text>
<text x="212.8" y="148.4">C17</text>
<text x="220.4" y="148.4">R30</text>
<text x="59" y="150.9">C3</text>
<text x="59.1" y="153.2">47p</text>
<text x="150.6" y="150.7">22k</text>
<text x="212.8" y="150.7">10n</text>
<text x="220.5" y="150.7">10k</text>
<text x="54.1" y="160.3">GND</text>
<text x="139.4" y="159.6">18V</text>
<text x="139.4" y="157.2">D17</text>
<text x="151.8" y="157.2">C18</text>
<text x="152.8" y="159.6">1000u-25V</text>
<text x="207.7" y="157.7">GND</text>
<text x="216.6" y="157.7">GND</text>
<text x="135.3" y="166.6">GND</text>
<text x="146.8" y="166.6">GND</text>
<text x="58.6" y="173.7">H1</text>
<text x="66.3" y="173.7">H2</text>
<text x="73.9" y="173.7">H3</text>
<text x="81.5" y="173.7">H4</text>
<text x="58.6" y="176">M3</text>
<text x="66.2" y="176">M3</text>
<text x="73.8" y="176">M3</text>
<text x="81.5" y="176">M3</text>
<text x="54.1" y="181.9">GND</text>
<text x="61.7" y="181.9">GND</text>
<text x="69.3" y="181.9">GND</text>
<text x="76.9" y="181.9">GND</text>
</g>
<g font-size="1.4" fill="#840000">
<text x="38" y="120.9">1</text>
<text x="41.5" y="124.5">3</text>
<text x="45.1" y="120.9">2</text>
<text x="246.3" y="123.5">2</text>
<text x="253.4" y="123.5">1</text>
<text x="249.8" y="127">3</text>
</g>
<g font-size=".7" fill="#008484">
<text x="167.9" y="123.7" transform="rotate(-90 167.9 123.7)">RG1</text>
<text x="170.4" y="125" transform="rotate(-90 170.4 125)">RG2</text>
<text x="167.9" y="127.1" transform="rotate(-90 167.9 127.1)">REF</text>
</g>
</svg>
